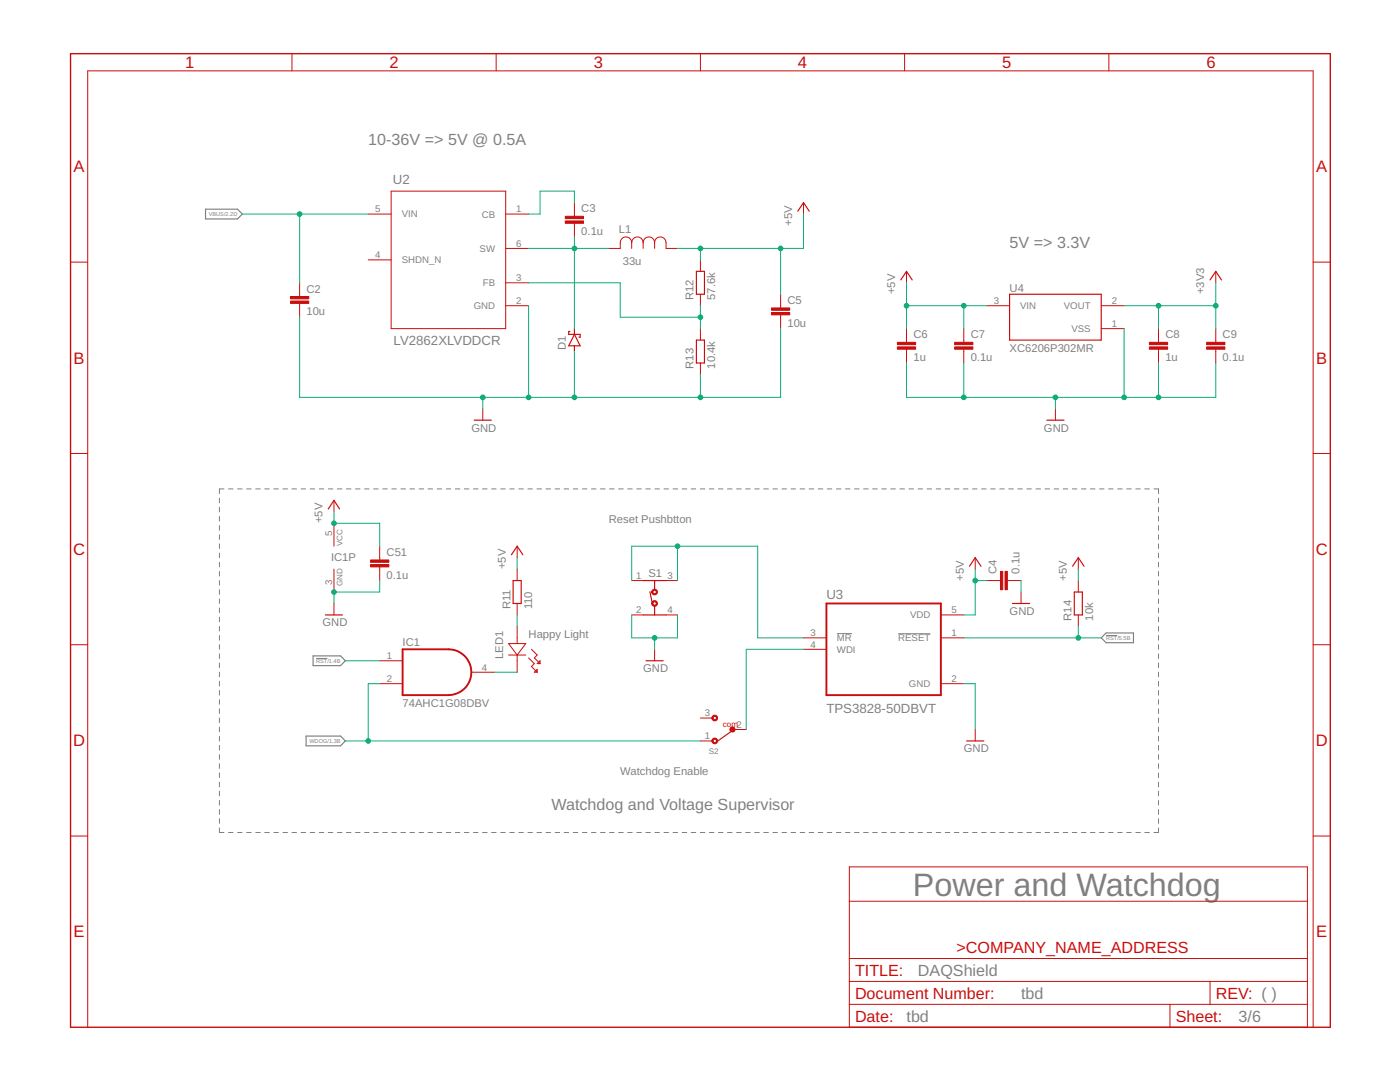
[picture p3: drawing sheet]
<svg xmlns="http://www.w3.org/2000/svg" width="279mm" height="216mm" viewBox="0 0 279 216" stroke-linecap="round" stroke-linejoin="round" font-family="sans-serif">
<g fill="none" stroke="#808080" stroke-width=".2">
<path d="M43.8 99.4v.9M44.7 97.6h-.9v.9M45.6 97.6h.9M47.4 97.6h.9M49.2 97.6h.9M51 97.6h.9M52.8 97.6h.9M54.7 97.6h.9M56.5 97.6h.9M58.3 97.6h.9M60.1 97.6h.9M61.9 97.6h.9"/>
<path d="M63.7 97.6h.9M65.5 97.6h.9M67.3 97.6h.9M69.1 97.6h.9M71 97.6h.9M72.7 97.6h1M74.6 97.6h.9M76.4 97.6h.9M78.2 97.6h.9M80 97.6h.9M81.8 97.6h.9M83.6 97.6h.9"/>
<path d="M85.4 97.6h.9M87.2 97.6h1M89 97.6h1M90.9 97.6h.9M92.7 97.6h.9M94.5 97.6h.9M96.3 97.6h.9M98.1 97.6h.9M99.9 97.6h.9M101.7 97.6h.9M103.5 97.6h1M105.3 97.6h1"/>
<path d="M107.2 97.6h.9M109 97.6h.9M110.8 97.6h.9M112.6 97.6h.9M114.4 97.6h.9M116.2 97.6h.9M118 97.6h.9M119.8 97.6h1M121.6 97.6h1M123.5 97.6h.9M125.3 97.6h.9M127.1 97.6h.9"/>
<path d="M128.9 97.6h.9M130.7 97.6h.9M132.5 97.6h.9M134.3 97.6h.9M136.1 97.6h1M137.9 97.6h1M139.8 97.6h.9M141.6 97.6h.9M143.4 97.6h.9M145.2 97.6h.9M147 97.6h.9M148.8 97.6h.9"/>
<path d="M150.6 97.6h.9M152.4 97.6h1M154.2 97.6h1M156.1 97.6h.9M157.9 97.6h.9M159.7 97.6h.9M161.5 97.6h.9M163.3 97.6h.9M165.1 97.6h.9M166.9 97.6h.9M168.7 97.6h.9M170.5 97.6h.9"/>
<path d="M172.3 97.6h1M174.2 97.6h.9M176 97.6h.9M177.8 97.6h.9M179.6 97.6h.9M181.4 97.6h.9M183.2 97.6h.9M185 97.6h.9M186.8 97.6h.9M188.6 97.6h.9M190.5 97.6h.9M192.3 97.6h.9"/>
<path d="M194.1 97.6h.9M195.9 97.6h.9M197.7 97.6h.9M199.5 97.6h.9M201.3 97.6h.9M203.1 97.6h.9M204.9 97.6h.9M206.8 97.6h.9M208.6 97.6h.9M210.4 97.6h.9M212.2 97.6h.9M214 97.6h.9"/>
<path d="M215.8 97.6h.9M217.6 97.6h.9M219.4 97.6h.9M221.2 97.6h.9M223.1 97.6h.9M224.9 97.6h.9M226.7 97.6h.9M228.5 97.6h.9M230.3 97.6h.9v.9M231.2 99.4v.9M43.8 101.2v1M43.8 103v1"/>
<path d="M43.8 104.9v.9M43.8 106.7v.9M43.8 108.5v1M43.8 110.4v.9M43.8 112.2v.9M43.8 114v.9M43.8 115.8v1M43.8 117.7v.9M43.8 119.5v.9M231.2 101.2v1M231.2 103v1M231.2 104.9v.9"/>
<path d="M231.2 106.7v.9M231.2 108.5v1M231.2 110.4v.9M231.2 112.2v.9M231.2 114v.9M231.2 115.8v1M231.2 117.7v.9M231.2 119.5v.9M43.8 121.3v1M43.8 123.1v1M43.8 125v.9M43.8 126.8v.9"/>
<path d="M43.8 128.6v1M43.8 130.5v.9M43.8 132.3v.9M43.8 134.1v.9M43.8 136v.9M43.8 137.8v.9M43.8 139.6v.9M63.1 131.4h2.2M167 126.4h3M179.3 126.4h6.4M220.7 126.8h2.3M231.2 121.3v1"/>
<path d="M231.2 123.1v1M231.2 125v.9M231.2 126.8v.9M231.2 128.6v1M231.2 130.5v.9M231.2 132.3v.9M231.2 134.1v.9M231.2 136v.9M231.2 137.8v.9M231.2 139.6v.9M43.8 141.4v1M43.8 143.3v.9"/>
<path d="M43.8 145.1v.9M43.8 146.9v.9M43.8 148.7v1M43.8 150.6v.9M43.8 152.4v.9M43.8 154.2v1M43.8 156.1v.9M43.8 157.9v.9M43.8 159.7v.9M231.2 141.4v1M231.2 143.3v.9M231.2 145.1v.9"/>
<path d="M231.2 146.9v.9M231.2 148.7v1M231.2 150.6v.9M231.2 152.4v.9M231.2 154.2v1M231.2 156.1v.9M231.2 157.9v.9M231.2 159.7v.9M43.8 165.2v.9h.9M43.8 161.5v1M43.8 163.4v.9M45.6 166.1h.9"/>
<path d="M47.4 166.1h.9M49.2 166.1h.9M51 166.1h.9M52.8 166.1h.9M54.7 166.1h.9M56.5 166.1h.9M58.3 166.1h.9M60.1 166.1h.9M61.9 166.1h.9M63.7 166.1h.9M65.5 166.1h.9M67.3 166.1h.9"/>
<path d="M69.1 166.1h.9M71 166.1h.9M72.7 166.1h1M74.6 166.1h.9M76.4 166.1h.9M78.2 166.1h.9M80 166.1h.9M81.8 166.1h.9M83.6 166.1h.9M85.4 166.1h.9M87.2 166.1h1M89 166.1h1"/>
<path d="M90.9 166.1h.9M92.7 166.1h.9M94.5 166.1h.9M96.3 166.1h.9M98.1 166.1h.9M99.9 166.1h.9M101.7 166.1h.9M103.5 166.1h1M105.3 166.1h1M107.2 166.1h.9M109 166.1h.9M110.8 166.1h.9"/>
<path d="M112.6 166.1h.9M114.4 166.1h.9M116.2 166.1h.9M118 166.1h.9M119.8 166.1h1M121.6 166.1h1M123.5 166.1h.9M125.3 166.1h.9M127.1 166.1h.9M128.9 166.1h.9M130.7 166.1h.9M132.5 166.1h.9"/>
<path d="M134.3 166.1h.9M136.1 166.1h1M137.9 166.1h1M139.8 166.1h.9M141.6 166.1h.9M143.4 166.1h.9M145.2 166.1h.9M147 166.1h.9M148.8 166.1h.9M150.6 166.1h.9M152.4 166.1h1M154.2 166.1h1"/>
<path d="M156.1 166.1h.9M157.9 166.1h.9M159.7 166.1h.9M161.5 166.1h.9M163.3 166.1h.9M165.1 166.1h.9M166.9 166.1h.9M168.7 166.1h.9M170.5 166.1h.9M172.3 166.1h1M174.2 166.1h.9M176 166.1h.9"/>
<path d="M177.8 166.1h.9M179.6 166.1h.9M181.4 166.1h.9M183.2 166.1h.9M185 166.1h.9M186.8 166.1h.9M188.6 166.1h.9M190.5 166.1h.9M192.3 166.1h.9M194.1 166.1h.9M195.9 166.1h.9M197.7 166.1h.9"/>
<path d="M199.5 166.1h.9M201.3 166.1h.9M203.1 166.1h.9M204.9 166.1h.9M206.8 166.1h.9M208.6 166.1h.9M210.4 166.1h.9M212.2 166.1h.9M214 166.1h.9M215.8 166.1h.9M217.6 166.1h.9M219.4 166.1h.9"/>
<path d="M221.2 166.1h.9M223.1 166.1h.9M224.9 166.1h.9M226.7 166.1h.9M228.5 166.1h.9M231.2 161.5v1M231.2 163.4v.9M231.2 165.2v.9h-.9"/>
</g>
<path d="M41 41.7h6.4l1 1-1 1h-6.4zM62.5 130.9h5.5l.9 .9-.9 1h-5.5zM219.8 127.3l.9-1h5.5v1.9h-5.5zM61.1 146.9h6.9l.9 .9-.9 1h-6.9z" fill="none" stroke="#808080" stroke-width=".23"/>
<path d="M80.3 129.6h9.2a4.6 4.6 0 0 1 4.6 4.5 4.6 4.6 0 0 1-4.6 4.6h-9.2zM164.9 120.4h22.9v18.3h-22.9z" fill="none" stroke="#c90d0c" stroke-width=".38"/>
<g fill="none" stroke="#c90d0c" stroke-width=".2">
<path d="M58.3 10.7v3.4M99 10.7v3.4M139.8 10.7v3.4M180.5 10.7v3.4M221.3 10.7v3.4M78.1 38.1h22.8v27.5h-22.8zM14.1 52.3h3.4M59.8 56.4v2.8M73.5 42.7h4.6M73.5 51.9h4.6M100.9 42.7h4.6M100.9 56.4h4.6"/>
<path d="M100.9 49.6h4.6M114.6 40.4v2.8M114.6 44.5v2.8M126.1 48.4a1.14 1.14 0 0 1 1.1-1.1 1.14 1.14 0 0 1 1.2 1.1M126.1 48.4a1.14 1.14 0 0 0-1.2-1.1 1.14 1.14 0 0 0-1.1 1.1v1.2h-2.3M126.1 48.4v1.2M128.4 48.4a1.14 1.14 0 0 1 1.1-1.1 1.14 1.14 0 0 1 1.1 1.1M128.4 48.4v1.2M130.6 48.4a1.14 1.14 0 0 1 1.2-1.1 1.14 1.14 0 0 1 1.1 1.1v1.2h2.3M130.6 48.4v1.2M139.8 51.9v2.2M139.8 58.7v2.3"/>
<path d="M155.8 58.7v2.7M160.4 40.4v2.3M180.9 54.1v2.3M242.6 54.1v2.3M262.1 52.3h3.4M59.8 60.5v2.8M100.9 61h4.6M139.8 65.6v2.3M139.8 72.4v2.3M155.8 62.8v2.8M180.9 65.6v2.7M180.9 69.7v2.7"/>
<path d="M192.3 65.6v2.7M192.3 69.7v2.7M196.9 61h4.6M219.8 61h4.5M219.8 65.6h4.5M231.2 65.6v2.7M231.2 69.7v2.7M242.6 65.6v2.7M242.6 69.7v2.7M14.1 90.5h3.4M66.7 99.8v2.3M96.4 81.6v2.2"/>
<path d="M210.6 81.6v2.2M262.1 90.5h3.4M66.7 104.4v4.6M66.7 113.6v4.5M75.8 109v2.7M75.8 113.1v2.7M103.2 109v2.3M103.2 113.6v2.2M126.1 115.8h2.3M132.9 115.8h2.3M194.6 111.3v2.3M196.9 115.8h2.8"/>
<path d="M201 115.8h2.8M203.8 118.1v2.3M215.2 111.3v2.3M215.2 115.8v2.3M14.1 128.7h3.4M66.7 120.4v2.3M75.8 136.4h4.5M75.8 131.8h4.5M94.1 134.1h4.5M101.5 128.4h3.4l-1.7 2.3zM101.5 130.7h3.4M103.2 120.4v2.3"/>
<path d="M103.2 125v3.4M103.2 130.7v3.4M105.5 131.3l1.1 1.1-.5 .6 1.1 1.1M106.1 129.6l1.1 1.1-.6 .6 1.2 1.1M106.6 134.1l.6-.5v.5zM107.2 132.4l.6-.6v.6zM126.1 122.7h2.3M130.6 129.6v2.2M132.9 122.7h2.3M160.4 127.3h4.5M160.4 129.6h4.5M187.8 127.3h4.5"/>
<path d="M187.8 122.7h4.5M187.8 136.4h4.5M215.2 122.7v2.3M262.1 128.7h3.4M139.8 147.8h2.3M139.8 143.3h2.3M146.6 145.6h2.3M194.6 145.6v2.2M14.1 166.8h3.4M169.5 173h91.4v32h-91.4zM169.5 179.8h91.4M262.1 166.8h3.4"/>
<path d="M169.5 195.8h91.4M169.5 191.3h91.4M241.5 195.8v4.6M17.5 205v-190.9h244.6v190.9M169.5 200.4h91.4M233.5 200.4v4.6"/>
</g>
<g fill="none" stroke="#c90d0c" stroke-width=".23">
<path d="M139 54.1h1.6v4.6h-1.6zM159.2 42.1l1.2-1.7 1.1 1.7M179.8 55.9l1.1-1.8 1.2 1.8M201.5 58.7h18.3v9.2h-18.3zM241.5 55.9l1.1-1.8 1.2 1.8M113.7 66.1h-.2v.6h2.3v.6h-.3M114.6 66.7l1.2 2.3h-2.3zM114.6 65.6v1.1M114.6 69v1.1M139 67.9h1.6v4.5h-1.6zM94.6 83.8h3.5M208.9 83.8h3.4"/>
<path d="M65.5 101.6l1.2-1.8 1.1 1.8M102.1 110.7l1.1-1.7 1.2 1.7M102.4 115.8h1.6v4.6h-1.6zM128.4 115.8h4.5M129.7 118.1l.5 2.5M130.6 115.8v1.8M193.5 113l1.1-1.7 1.2 1.7M214.1 113l1.1-1.7 1.1 1.7M214.4 118.1h1.6v4.6h-1.6zM64.9 122.7h3.4M128.4 122.7h4.5M128.9 131.8h3.5"/>
<path d="M130.6 120.9v1.8M202.1 120.4h3.4M145.7 145.5h.9M145.8 145.7h.8M145.8 145.4a.46 .46 0 0 0 .2 .6 .46 .46 0 0 0 .6-.2M145.8 145.4h.8M145.8 146l-2.7 2M145.9 145.9h.5M146 145.2h.4M146 145.1h.4M146 145.1l-.2 .3M146.4 145.1l.2 .3"/>
<path d="M146.6 145.4v.4M192.9 147.8h3.4"/>
</g>
<g fill="#c90d0c" stroke="#c90d0c" stroke-width=".2">
<path d="M200.6 114h.4v3.7h-.4z"/>
<path d="M199.7 114h.4v3.7h-.4z"/>
<path d="M112.8 44.1h3.7v.5h-3.7z"/>
<path d="M112.8 43.2h3.7v.4h-3.7z"/>
<path d="M154 62.4h3.6v.4h-3.6z"/>
<path d="M154 61.4h3.6v.5h-3.6z"/>
<path d="M58 60.1h3.6v.4h-3.6z"/>
<path d="M58 59.2h3.6v.4h-3.6z"/>
<path d="M190.5 69.2h3.7v.5h-3.7z"/>
<path d="M190.5 68.3h3.7v.5h-3.7z"/>
<path d="M179.1 69.2h3.6v.5h-3.6z"/>
<path d="M179.1 68.3h3.6v.5h-3.6z"/>
<path d="M229.4 69.2h3.6v.5h-3.6z"/>
<path d="M229.4 68.3h3.6v.5h-3.6z"/>
<path d="M240.8 69.2h3.7v.5h-3.7z"/>
<path d="M240.8 68.3h3.7v.5h-3.7z"/>
<path d="M74 112.6h3.6v.5h-3.6z"/>
<path d="M74 111.7h3.6v.5h-3.6z"/>
</g>
<g fill="#c90d0c" stroke="#c90d0c" stroke-width=".2">
<path d="M142.3 142.9a.57 .57 0 0 1 .8 .1 .57 .57 0 0 1-.3 .8 .57 .57 0 0 1-.7-.5h.2a.35 .35 0 0 1 .5-.3 .35 .35 0 0 1 .1 .5 .35 .35 0 0 1-.6-.1v-.1h-.2z" fill-rule="evenodd"/>
<path d="M142.3 147.4a.57 .57 0 0 1 .8 .2 .57 .57 0 0 1-.3 .8 .57 .57 0 0 1-.7-.6h.2a.35 .35 0 0 1 .5-.3 .35 .35 0 0 1 .1 .6 .35 .35 0 0 1-.6-.1v-.2h-.2z" fill-rule="evenodd"/>
<path d="M130.3 120a.57 .57 0 0 1 .8 .2 .57 .57 0 0 1-.3 .8 .57 .57 0 0 1-.7-.6h.2a.35 .35 0 0 1 .5-.3 .35 .35 0 0 1 .1 .6 .35 .35 0 0 1-.6-.1v-.2h-.2z" fill-rule="evenodd"/>
<path d="M130.3 117.7a.57 .57 0 0 1 .8 .2 .57 .57 0 0 1-.3 .8 .57 .57 0 0 1-.7-.6h.2a.35 .35 0 0 1 .5-.3 .35 .35 0 0 1 .1 .6 .35 .35 0 0 1-.6-.1v-.2h-.2z" fill-rule="evenodd"/>
</g>
<path d="M14.1 10.7h251.4v194.3h-251.4z" fill="none" stroke="#c90d0c" stroke-width=".28"/>
<g fill="none" stroke="#0dab76" stroke-width=".2">
<path d="M48.4 42.7h25.1M59.8 42.7v13.7M105.5 49.6h16M105.5 56.4h18.3v6.9h16M114.6 40.4v-2.3h-6.8v4.6h-2.3M114.6 47.3v18.3M139.8 49.6v2.3M155.8 49.6v9.1M160.4 42.7v6.9h-25.2M180.9 56.4v9.2M242.6 56.4v9.2M59.8 63.3v16h96v-13.7"/>
<path d="M96.4 79.3v2.3M105.5 61v18.3M114.6 70.1v9.2M139.8 61v4.6M139.8 74.7v4.6M180.9 72.4v6.9h61.7v-6.9M180.9 61h16M192.3 61v4.6M192.3 72.4v6.9M210.6 79.3v2.3M224.3 65.6v13.7M224.3 61h18.3"/>
<path d="M231.2 61v4.6M231.2 72.4v6.9M66.7 102.1v2.3h9.1v4.6M75.8 115.8v2.3h-9.1v2.3M103.2 111.3v2.3M126.1 115.8v-6.8h25.1v18.3h9.2M135.2 109v6.8M194.6 113.6v9.1h-2.3M194.6 115.8h2.3M203.8 115.8v2.3M215.2 113.6v2.2M68.9 131.8h6.9"/>
<path d="M75.8 136.4h-2.3v11.4M98.6 134.1h4.6M103.2 122.7v2.3M126.1 122.7v4.6h9.1v-4.6M130.6 127.3v2.3M160.4 129.6h-11.5v16M192.3 127.3h27.5M192.3 136.4h2.3v9.2M215.2 125v2.3M68.9 147.8h70.9"/>
</g>
<g fill="#0dab76" stroke="#0dab76" stroke-width=".2">
<circle cx="215.2" cy="127.3" r=".47"/>
<circle cx="139.8" cy="79.3" r=".47"/>
<circle cx="114.6" cy="79.3" r=".47"/>
<circle cx="105.5" cy="79.3" r=".47"/>
<circle cx="96.4" cy="79.3" r=".47"/>
<circle cx="224.3" cy="79.3" r=".47"/>
<circle cx="192.3" cy="79.3" r=".47"/>
<circle cx="210.6" cy="79.3" r=".47"/>
<circle cx="231.2" cy="79.3" r=".47"/>
<circle cx="130.6" cy="127.3" r=".47"/>
<circle cx="66.7" cy="118.1" r=".47"/>
<circle cx="194.6" cy="115.8" r=".47"/>
<circle cx="155.8" cy="49.6" r=".47"/>
<circle cx="139.8" cy="49.6" r=".47"/>
<circle cx="192.3" cy="61" r=".47"/>
<circle cx="180.9" cy="61" r=".47"/>
<circle cx="66.7" cy="104.4" r=".47"/>
<circle cx="114.6" cy="49.6" r=".47"/>
<circle cx="139.8" cy="63.3" r=".47"/>
<circle cx="59.8" cy="42.7" r=".47"/>
<circle cx="135.2" cy="109" r=".47"/>
<circle cx="73.5" cy="147.8" r=".47"/>
<circle cx="231.2" cy="61" r=".47"/>
<circle cx="242.6" cy="61" r=".47"/>
</g>
<text font-size="6.5" fill="#808080" x="182.2" y="178.7">Power and Watchdog</text>
<g font-size="3.3" fill="#c90d0c">
<text x="37" y="13.6">1</text>
<text x="77.7" y="13.6">2</text>
<text x="118.5" y="13.6">3</text>
<text x="159.3" y="13.6">4</text>
<text x="200" y="13.6">5</text>
<text x="240.8" y="13.6">6</text>
<text x="14.7" y="34.4">A</text>
<text x="262.7" y="34.4">A</text>
<text x="14.7" y="72.6">B</text>
<text x="262.7" y="72.6">B</text>
<text x="14.6" y="110.7">C</text>
<text x="262.6" y="110.7">C</text>
<text x="14.6" y="148.9">D</text>
<text x="262.6" y="148.9">D</text>
<text x="14.7" y="187.1">E</text>
<text x="262.7" y="187.1">E</text>
</g>
<g font-size="3.2" fill="#808080">
<text x="73.5" y="29">10-36V =&gt; 5V @ 0.5A</text>
<text x="201.5" y="49.6">5V =&gt; 3.3V</text>
<text x="110.1" y="161.6">Watchdog and Voltage Supervisor</text>
<text x="183.2" y="194.7">DAQShield</text>
<text x="180.9" y="203.8">tbd</text>
<text x="203.8" y="199.3">tbd</text>
<text x="247.2" y="203.8">3/6</text>
</g>
<g font-size="3.2" fill="#c90d0c">
<text x="190.9" y="190.1">&gt;COMPANY_NAME_ADDRESS</text>
<text x="170.6" y="194.7">TITLE:</text>
<text x="170.6" y="203.8">Date:</text>
<text x="170.6" y="199.3">Document Number:</text>
<text x="234.6" y="203.8">Sheet:</text>
<text x="242.6" y="199.3">REV: ( )</text>
</g>
<g font-size="2.6" fill="#808080">
<text x="78.4" y="36.8">U2</text>
<text x="78.6" y="68.8">LV2862XLVDDCR</text>
<text x="164.9" y="119.5">U3</text>
<text x="164.9" y="142.3">TPS3828-50DBVT</text>
</g>
<g font-size="2.2" fill="#808080">
<text x="116" y="46.9">0.1u</text>
<text x="116" y="42.4">C3</text>
<text x="123.5" y="46.6">L1</text>
<text x="158.1" y="45" transform="rotate(-90 158.1 45)">+5V</text>
<text x="124.3" y="52.9">33u</text>
<text x="61.2" y="58.4">C2</text>
<text x="138.4" y="59.9" transform="rotate(-90 138.4 59.9)">R12</text>
<text x="142.8" y="59.9" transform="rotate(-90 142.8 59.9)">57.6k</text>
<text x="178.6" y="58.7" transform="rotate(-90 178.6 58.7)">+5V</text>
<text x="201.5" y="58.3">U4</text>
<text x="240.3" y="58.7" transform="rotate(-90 240.3 58.7)">+3V3</text>
<text x="61.2" y="62.9">10u</text>
<text x="157.2" y="65.2">10u</text>
<text x="157.2" y="60.7">C5</text>
<text x="112.9" y="69.9" transform="rotate(-90 112.9 69.9)">D1</text>
<text x="182.3" y="67.5">C6</text>
<text x="193.7" y="67.5">C7</text>
<text x="201.5" y="70.1">XC6206P302MR</text>
<text x="232.6" y="67.5">C8</text>
<text x="244" y="67.5">C9</text>
<text x="138.4" y="73.6" transform="rotate(-90 138.4 73.6)">R13</text>
<text x="142.8" y="73.6" transform="rotate(-90 142.8 73.6)">10.4k</text>
<text x="182.3" y="72.1">1u</text>
<text x="193.7" y="72.1">0.1u</text>
<text x="232.6" y="72.1">1u</text>
<text x="244" y="72.1">0.1u</text>
<text x="94.1" y="86.1">GND</text>
<text x="208.3" y="86.1">GND</text>
<text x="64.4" y="104.4" transform="rotate(-90 64.4 104.4)">+5V</text>
<text x="121.5" y="104.4">Reset Pushbtton</text>
<text x="66.1" y="111.8">IC1P</text>
<text x="77.2" y="110.9">C51</text>
<text x="100.9" y="113.6" transform="rotate(-90 100.9 113.6)">+5V</text>
<text x="77.2" y="115.5">0.1u</text>
<text x="129.4" y="115.1">S1</text>
<text x="192.3" y="115.8" transform="rotate(-90 192.3 115.8)">+5V</text>
<text x="198.9" y="114.5" transform="rotate(-90 198.9 114.5)">C4</text>
<text x="203.4" y="114.5" transform="rotate(-90 203.4 114.5)">0.1u</text>
<text x="212.9" y="115.8" transform="rotate(-90 212.9 115.8)">+5V</text>
<text x="64.4" y="125">GND</text>
<text x="101.9" y="121.6" transform="rotate(-90 101.9 121.6)">R11</text>
<text x="106.2" y="121.6" transform="rotate(-90 106.2 121.6)">110</text>
<text x="201.5" y="122.7">GND</text>
<text x="213.9" y="123.8" transform="rotate(-90 213.9 123.8)">R14</text>
<text x="218.2" y="123.8" transform="rotate(-90 218.2 123.8)">10k</text>
<text x="80.4" y="129">IC1</text>
<text x="100.4" y="131.5" transform="rotate(-90 100.4 131.5)">LED1</text>
<text x="105.5" y="127.3">Happy Light</text>
<text x="128.4" y="134.1">GND</text>
<text x="80.4" y="141">74AHC1G08DBV</text>
<text x="123.8" y="154.7">Watchdog Enable</text>
<text x="192.3" y="150.1">GND</text>
</g>
<g font-size="1.9" fill="#808080">
<text x="74.9" y="42.4">5</text>
<text x="80.2" y="43.4">VIN</text>
<text x="96.2" y="43.4">CB</text>
<text x="103" y="42.4">1</text>
<text x="74.9" y="51.5">4</text>
<text x="80.2" y="52.5">SHDN_N</text>
<text x="95.7" y="50.3">SW</text>
<text x="103" y="49.2">6</text>
<text x="96.4" y="57.1">FB</text>
<text x="103" y="56.1">3</text>
<text x="94.5" y="61.7">GND</text>
<text x="103" y="60.7">2</text>
<text x="198.3" y="60.7">3</text>
<text x="203.6" y="61.7">VIN</text>
<text x="212.3" y="61.7">VOUT</text>
<text x="221.9" y="60.7">2</text>
<text x="221.9" y="65.2">1</text>
<text x="213.8" y="66.3">VSS</text>
<text x="66.3" y="106.9" transform="rotate(-90 66.3 106.9)">5</text>
<text x="66.3" y="116.7" transform="rotate(-90 66.3 116.7)">3</text>
<text x="127" y="115.5">1</text>
<text x="133.2" y="115.5">3</text>
<text x="127" y="122.4">2</text>
<text x="133.2" y="122.4">4</text>
<text x="181.6" y="123.4">VDD</text>
<text x="189.9" y="122.4">5</text>
<text x="77.2" y="131.5">1</text>
<text x="161.7" y="127">3</text>
<text x="161.7" y="129.2">4</text>
<text x="167" y="128">MR</text>
<text x="167" y="130.2">WDI</text>
<text x="179.3" y="128">RESET</text>
<text x="189.9" y="127">1</text>
<text x="77.2" y="136.1">2</text>
<text x="96.2" y="133.8">4</text>
<text x="181.4" y="137.1">GND</text>
<text x="189.9" y="136.1">2</text>
<text x="140.7" y="143">3</text>
<text x="140.7" y="147.5">1</text>
<text x="147" y="145.2">2</text>
</g>
<g font-size="1.6" fill="#808080">
<text x="68.4" y="109" transform="rotate(-90 68.4 109)">VCC</text>
<text x="68.4" y="117" transform="rotate(-90 68.4 117)">GND</text>
<text x="141.4" y="150.4">S2</text>
</g>
<text font-size="1.6" fill="#c90d0c" x="144.3" y="145.1">com</text>
<g font-size="1.1" fill="#808080">
<text x="41.7" y="43.1">VBUS/2.2D</text>
<text x="220.7" y="127.7">RST/5.5B</text>
<text x="63.1" y="132.2">RST/1.4B</text>
<text x="61.7" y="148.2">WDOG/1.3B</text>
</g>
</svg>
